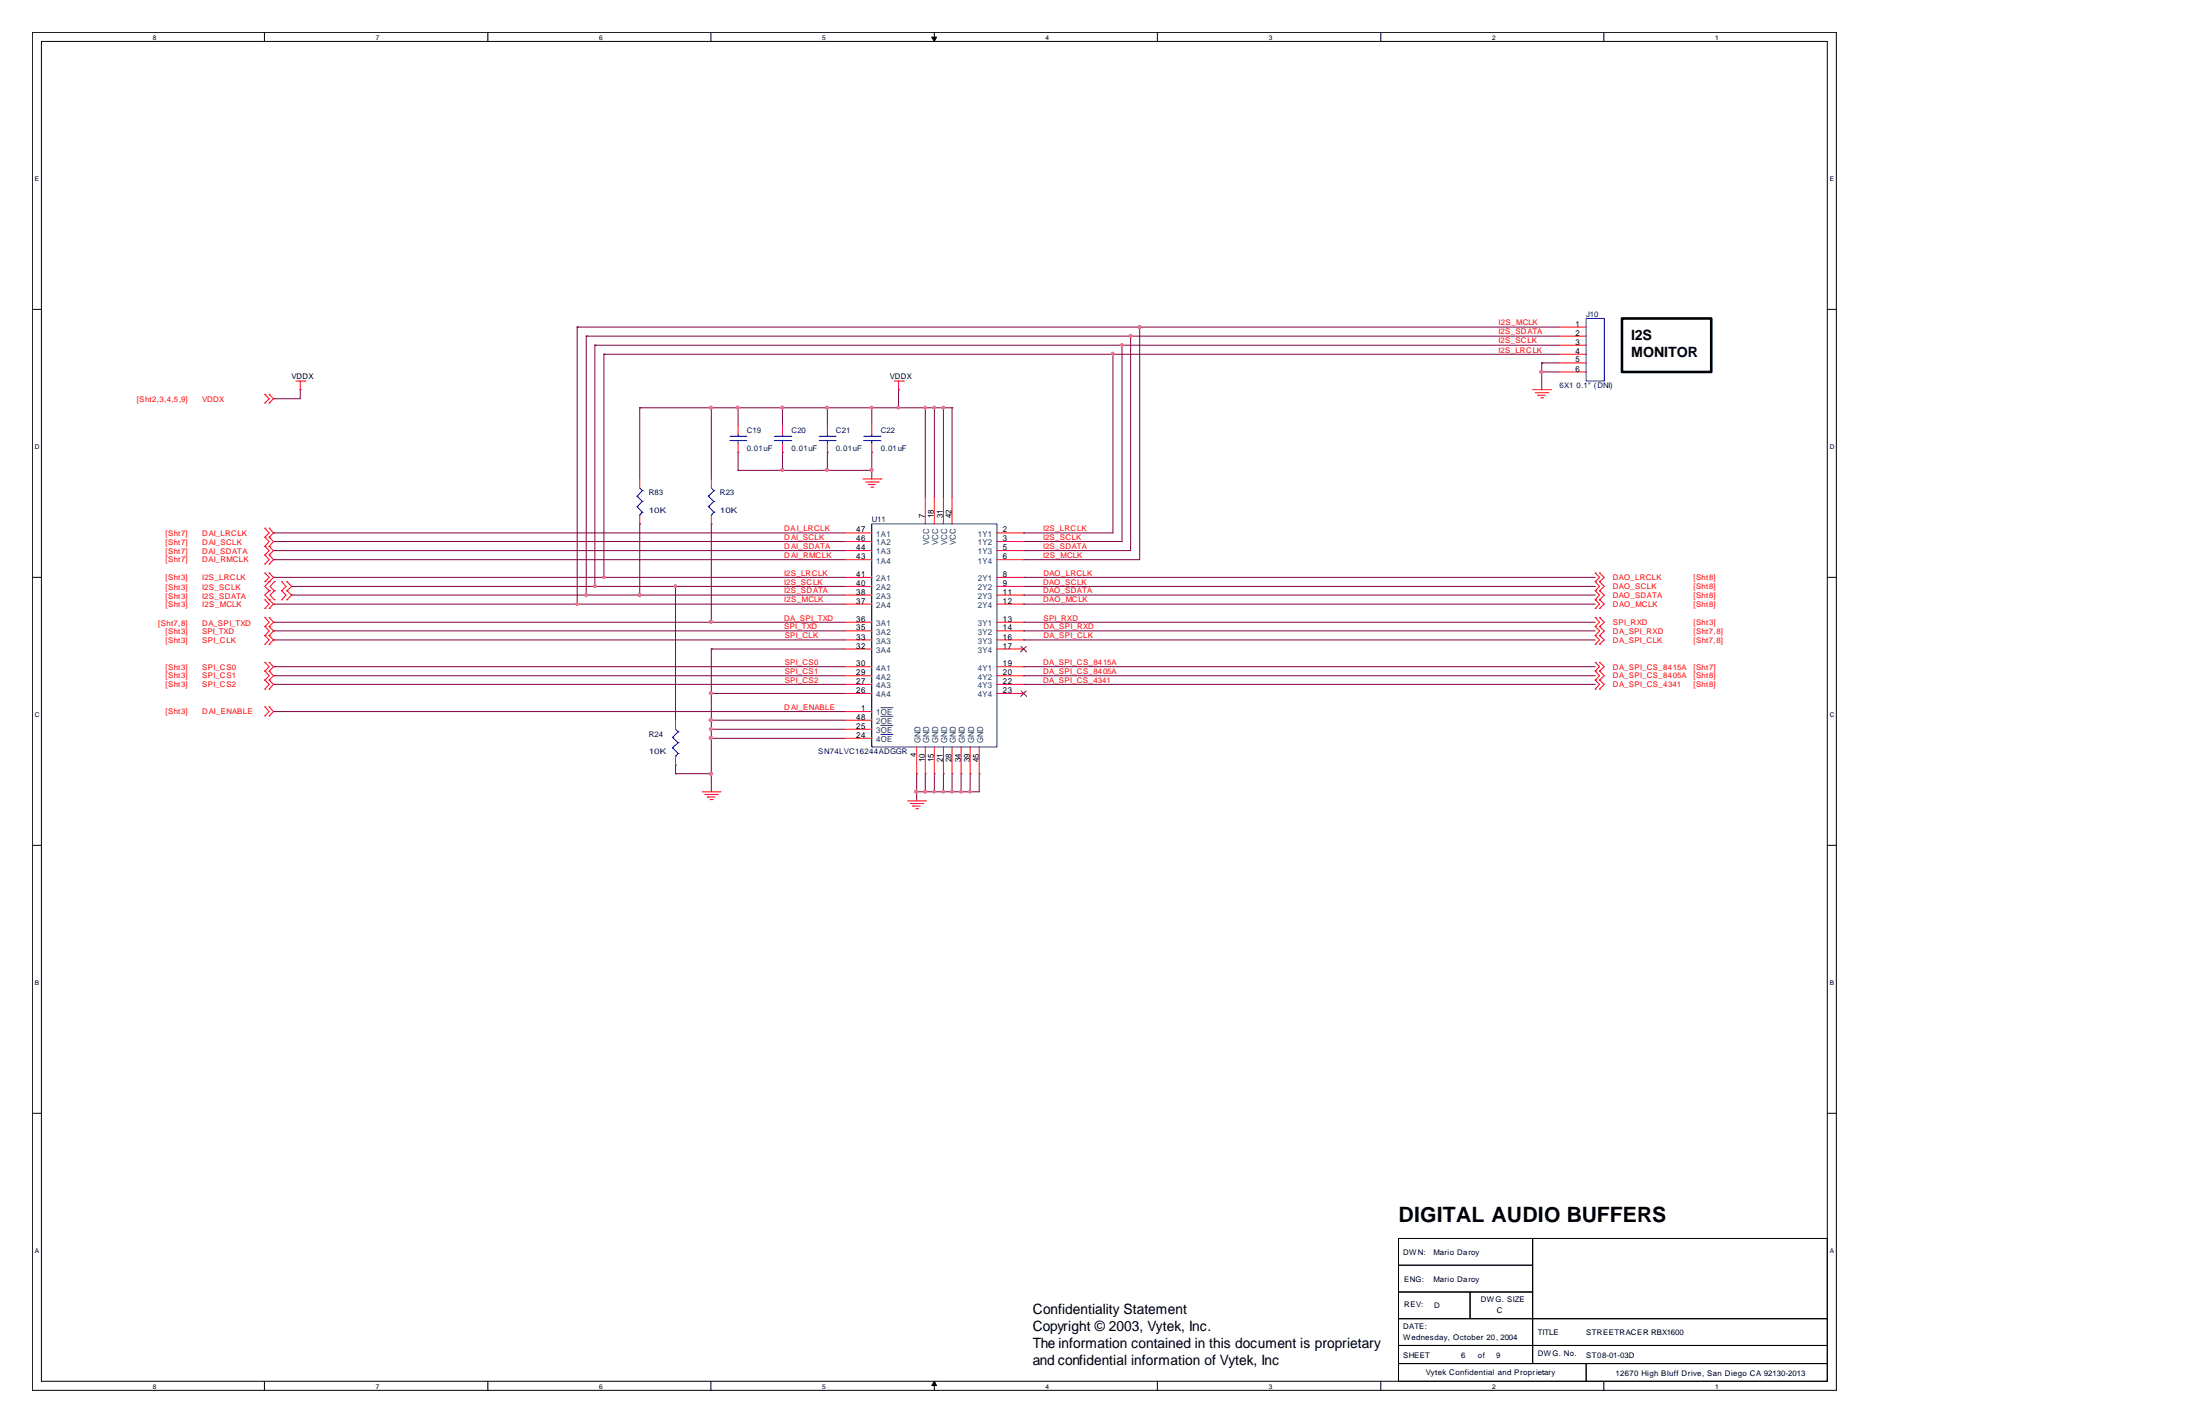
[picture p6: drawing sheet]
<svg xmlns="http://www.w3.org/2000/svg" width="432mm" height="279mm" viewBox="0 0 432 279" stroke-linecap="round" stroke-linejoin="round" font-family="sans-serif">
<g fill="none" stroke="#000" stroke-width=".2">
<path d="M6.3 6.4h354.1v266.4h-354.1zM8.1 8.1h350.5v262.9h-350.5zM51.9 6.4v1.7M95.8 6.4v1.7M139.5 6.4v1.7M183.4 6.4v1.7M227.2 6.4v1.7M271 6.4v1.7M314.8 6.4v1.7M6.3 60.7h1.8M358.6 60.7h1.8M6.3 113.3h1.8"/>
<path d="M358.6 113.3h1.8M6.3 165.9h1.8M358.6 165.9h1.8M6.3 218.4h1.8M358.6 218.4h1.8M274.5 243h26.3v5.2h-26.3zM274.5 248.2h26.3v5.3h-26.3zM274.5 258.7h26.3v5.3h-26.3zM274.5 253.5h14v5.2h-14zM288.5 253.5h12.3v5.2h-12.3zM300.8 243h57.8v15.7h-57.8zM300.8 258.7h57.8v5.3h-57.8z"/>
<path d="M51.9 271v1.8M95.8 271v1.8M139.5 271v1.8M183.4 271v1.8M227.2 271v1.8M271 271v1.8M274.5 264h26.3v3.5h-26.3zM274.5 267.5h36.8v3.5h-36.8zM300.8 264h57.8v3.5h-57.8zM311.3 267.5h47.3v3.5h-47.3zM314.8 271v1.8"/>
</g>
<g fill="#000" stroke="#000" stroke-width=".2">
<path d="M182.9 7.3h.9l-.4 .8z" fill-rule="evenodd"/>
<path d="M183.4 271l.4 .9h-.9z" fill-rule="evenodd"/>
</g>
<g fill="none" stroke="#800040" stroke-width=".2">
<path d="M53.7 78.2h.1M58.9 76.5h.1M58.9 76.5v1.7h-5.2M113.3 64.2h.1M113.3 64.2h192.8M113.3 64.2v54.3M115.1 66h.1M115.1 66h191M115.1 66v50.8M116.8 67.7h.1M116.8 67.7h189.3M116.8 67.7v47.4"/>
<path d="M118.5 69.5h.1M118.5 69.5h187.6M118.5 69.5v43.8M176.4 76.5h.1M176.4 76.5v3.5M218.4 69.5h.1M218.4 69.5v35.1h-17.5M220.2 67.7h.1M220.2 67.7v38.6h-19.3M221.9 66h.1M221.9 66v42h-21M223.7 64.2h.1"/>
<path d="M223.7 64.2v45.6h-22.8M302.6 71.2h.1M302.6 73h.1M302.6 71.2h3.5M302.6 73h3.5M302.6 71.2v5.3M125.6 80h.1M125.6 80h61.3M125.6 80v14M139.6 80h.1M139.6 80v14M144.9 80h.1"/>
<path d="M144.9 92.3h.1M144.9 88.7h.1M144.9 92.3h26.2M144.9 80v3.5M144.9 88.7v3.6M153.6 80h.1M153.6 92.3h.1M153.6 88.7h.1M153.6 80v3.5M153.6 88.7v3.6M162.4 92.3h.1M162.4 80h.1"/>
<path d="M162.4 88.7h.1M162.4 80v3.5M162.4 88.7v3.6M171.1 92.3h.1M171.1 88.7h.1M171.1 80h.1M171.1 80v3.5M171.1 88.7v5.3M176.4 80h.1M181.6 80h.1M181.6 80v17.5M183.4 80h.1"/>
<path d="M183.4 80v17.5M185.2 80h.1M185.2 80v17.5M186.9 80h.1M186.9 80v17.5M53.7 106.3h.1M53.7 108h.1M53.7 109.8h.1M53.7 104.6h.1M53.7 113.3h.1M53.7 118.5h.1M53.7 113.3h112.2"/>
<path d="M53.7 118.5h112.2M53.7 106.3h112.2M53.7 108h112.2M53.7 109.8h112.2M53.7 104.6h112.2M57.2 115.1h.1M57.2 116.8h.1M57.2 116.8h108.7M57.2 115.1h108.7M113.3 118.5h.1M115.1 116.8h.1M116.8 115.1h.1"/>
<path d="M118.5 113.3h.1M125.6 116.8h.1M125.6 102.8h.1M125.6 102.8v14M132.6 115.1h.1M132.6 115.1v26.2M139.6 102.8h.1M139.6 102.8v19.3M200.9 116.8h.1M200.9 113.3h.1M200.9 115.1h.1M200.9 118.5h.1"/>
<path d="M200.9 109.8h.1M200.9 106.3h.1M200.9 104.6h.1M200.9 108h.1M200.9 116.8h112.2M200.9 113.3h112.2M200.9 115.1h112.2M200.9 118.5h112.2M53.7 139.6h.1M53.7 123.8h.1M53.7 125.6h.1M53.7 130.8h.1"/>
<path d="M53.7 132.6h.1M53.7 134.3h.1M53.7 122.1h.1M53.7 139.6h112.2M53.7 122.1h112.2M53.7 123.8h112.2M53.7 125.6h112.2M53.7 130.8h112.2M53.7 132.6h112.2M53.7 134.3h112.2M139.6 122.1h.1M139.6 136.1h.1"/>
<path d="M139.6 127.3h.1M139.6 127.3v28.1M139.6 127.3h26.3M139.6 136.1h26.3M200.9 122.1h.1M200.9 123.8h.1M200.9 125.6h.1M200.9 130.8h.1M200.9 132.6h.1M200.9 134.3h.1M200.9 122.1h112.2M200.9 123.8h112.2"/>
<path d="M200.9 125.6h112.2M200.9 130.8h112.2M200.9 132.6h112.2M200.9 134.3h112.2M132.6 150.1h.1M132.6 151.8h.1M132.6 150.1v1.7M132.6 151.8h7M139.6 143.1h.1M139.6 141.3h.1M139.6 151.8h.1M139.6 144.9h.1"/>
<path d="M139.6 143.1h26.3M139.6 141.3h26.3M139.6 144.9h26.3M179.9 155.4h.1M179.9 151.8h.1M179.9 151.8v5.3M181.6 155.4h.1M181.6 151.8h.1M181.6 151.8v3.6M183.4 151.8h.1M183.4 155.4h.1M183.4 151.8v3.6"/>
<path d="M185.2 155.4h.1M185.2 151.8h.1M185.2 151.8v3.6M186.9 155.4h.1M186.9 151.8h.1M186.9 151.8v3.6M188.6 155.4h.1M188.6 151.8h.1M188.6 151.8v3.6M190.4 155.4h.1M190.4 151.8h.1M190.4 151.8v3.6"/>
<path d="M192.2 151.8h.1M192.2 151.8v3.6h-12.3"/>
</g>
<g fill="none" stroke="#f00" stroke-width=".2">
<path d="M52 79.1h.1M52 77.4h.1M52 77.4l.8 .8-.8 .9M52.8 77.4h.1M52.8 79.1h.1M52.8 77.4l.9 .8-.9 .9M58.1 74.8h1.8M58.9 76.5h.1M58.9 74.8v1.7M59.9 74.8h.1M175.5 74.8h1.8M176.4 76.5h.1"/>
<path d="M176.4 74.8v1.7M177.3 74.8h.1M300.8 76.5h3.5M301.3 77h2.5M301.8 77.6h.1M301.8 77.6h1.5M302.4 78.1h.4M302.8 78.1h.1M303.8 77h.1M304.3 76.5h.1M306.1 64.2h5.2M306.1 66h5.2"/>
<path d="M306.1 67.7h5.2M306.1 69.5h5.2M306.1 71.2h5.2M306.1 73h5.2M125.6 94v1.8M139.6 94v1.8M144.9 83.5v1.8M144.9 87v1.7M153.6 83.5v1.8M153.6 87v1.7M162.4 83.5v1.8M162.4 87v1.7"/>
<path d="M169.3 94h3.6M169.9 94.6h2.5M170.4 95.1h.1M170.4 95.1h1.4M170.9 95.6h.4M171.1 83.5v1.8M171.1 87v1.7M171.3 95.6h.1M172.4 94.6h.1M172.9 94h.1M181.6 97.5v5.3M183.4 97.5v5.3"/>
<path d="M185.2 97.5v5.3M186.9 97.5v5.3M52 107.2h.1M52 108.9h.1M52 110.7h.1M52 105.4h.1M52 103.6h.1M52 117.7h.1M52 119.4h.1M52 112.4h.1M52 114.1h.1M52 107.2l.8 .8-.8 .9"/>
<path d="M52 108.9l.8 .9-.8 .9M52 105.4l.8 .9-.8 .9M52 103.6l.8 1-.8 .8M52 117.7l.8 .8-.8 .9M52 112.4l.8 .9-.8 .8M52.8 108.9h.1M52.8 107.2h.1M52.8 110.7h.1M52.8 105.4h.1M52.8 103.6h.1M52.8 119.4h.1M52.8 117.7h.1"/>
<path d="M52.8 115.9h.1M52.8 114.1h.1M52.8 112.4h.1M52.8 107.2l.9 .8-.9 .9M52.8 108.9l.9 .9-.9 .9M52.8 105.4l.9 .9-.9 .9M52.8 103.6l.9 1-.9 .8M52.8 117.7l.9 .8-.9 .9M52.8 115.9l-.8 .9 .8 .9M52.8 114.1l-.8 1 .8 .8M52.8 112.4l.9 .9-.9 .8M53.8 115.9h.1"/>
<path d="M53.8 117.7h.1M53.8 114.1h.1M53.8 115.9l-.8 .9 .8 .9M53.8 114.1l-.8 1 .8 .8M55.3 117.7h.1M55.3 115.9h.1M55.3 114.1h.1M55.3 115.9l.8 .9-.8 .9M55.3 114.1l.8 1-.8 .8M56.3 115.9h.1M56.3 117.7h.1M56.3 114.1h.1"/>
<path d="M56.3 115.9l.9 .9-.9 .9M56.3 114.1l.9 1-.9 .8M125.6 101v1.8M139.6 101v1.8M165.9 104.6h5.2M165.9 106.3h5.2M165.9 108h5.2M165.9 109.8h5.2M165.9 113.3h5.2M165.9 115.1h5.2M165.9 116.8h5.2M165.9 118.5h5.2"/>
<path d="M195.7 104.6h5.2M195.7 106.3h5.2M195.7 108h5.2M195.7 109.8h5.2M195.7 113.3h5.2M195.7 115.1h5.2M195.7 116.8h5.2M195.7 118.5h5.2M313.1 114.1h.1M313.1 112.4h.1M313.1 115.9h.1M313.1 117.7h.1"/>
<path d="M313.1 119.4h.1M313.1 112.4l.8 .9-.8 .8M313.1 114.1l.8 1-.8 .8M313.1 115.9l.8 .9-.8 .9M313.1 117.7l.8 .8-.8 .9M313.9 114.1h.1M313.9 112.4h.1M313.9 115.9h.1M313.9 117.7h.1M313.9 119.4h.1M313.9 112.4l1 .9-1 .8M313.9 114.1l1 1-1 .8"/>
<path d="M313.9 115.9l1 .9-1 .9M313.9 117.7l1 .8-1 .9M52 138.7h.1M52 122.9h.1M52 124.7h.1M52 126.4h.1M52 121.2h.1M52 130h.1M52 131.7h.1M52 133.4h.1M52 135.2h.1M52 138.7l.8 .9-.8 .9"/>
<path d="M52 122.9l.8 .9-.8 .9M52 124.7l.8 .9-.8 .8M52 121.2l.8 .9-.8 .8M52 130l.8 .8-.8 .9M52 131.7l.8 .9-.8 .8M52 133.4l.8 .9-.8 .9M52.8 138.7h.1M52.8 124.7h.1M52.8 122.9h.1M52.8 126.4h.1M52.8 121.2h.1M52.8 131.7h.1"/>
<path d="M52.8 130h.1M52.8 133.4h.1M52.8 135.2h.1M52.8 138.7l.9 .9-.9 .9M52.8 122.9l.9 .9-.9 .9M52.8 124.7l.9 .9-.9 .8M52.8 121.2l.9 .9-.9 .8M52.8 130l.9 .8-.9 .9M52.8 131.7l.9 .9-.9 .8M52.8 133.4l.9 .9-.9 .9M165.9 122.1h5.2M165.9 123.8h5.2"/>
<path d="M165.9 125.6h5.2M165.9 127.3h5.2M165.9 130.8h5.2M165.9 132.6h5.2M165.9 134.3h5.2M165.9 136.1h5.2M165.9 139.6h5.2M195.7 122.1h5.2M195.7 123.8h5.2M195.7 125.6h5.2M195.7 127.3h5.2M195.7 130.8h5.2"/>
<path d="M195.7 132.6h5.2M195.7 134.3h5.2M195.7 136.1h5.2M313.1 126.4h.1M313.1 124.7h.1M313.1 122.9h.1M313.1 121.2h.1M313.1 131.7h.1M313.1 130h.1M313.1 133.4h.1M313.1 135.2h.1M313.1 124.7l.8 .9-.8 .8"/>
<path d="M313.1 122.9l.8 .9-.8 .9M313.1 121.2l.8 .9-.8 .8M313.1 130l.8 .8-.8 .9M313.1 131.7l.8 .9-.8 .8M313.1 133.4l.8 .9-.8 .9M313.9 126.4h.1M313.9 124.7h.1M313.9 122.9h.1M313.9 121.2h.1M313.9 131.7h.1M313.9 130h.1M313.9 133.4h.1"/>
<path d="M313.9 135.2h.1M313.9 124.7l1 .9-1 .8M313.9 122.9l1 .9-1 .9M313.9 121.2l1 .9-1 .8M313.9 130l1 .8-1 .9M313.9 131.7l1 .9-1 .8M313.9 133.4l1 .9-1 .9M52 140.5h.1M52.8 140.5h.1M132.6 141.3v1.8M132.6 148.3v1.8M137.8 155.4h3.5"/>
<path d="M138.3 155.9h2.5M138.9 156.4h.1M138.9 156.4h1.4M139.4 156.9h.4M139.8 156.9h.1M140.8 155.9h.1M141.3 155.4h.1M165.9 144.9h5.2M165.9 143.1h5.2M165.9 141.3h5.2M178.1 157.1h3.5M178.6 157.6h2.5"/>
<path d="M179.2 158.2h.1M179.2 158.2h1.4M179.7 158.7h.4M179.9 146.6v5.2M180.1 158.7h.1M181.1 157.6h.1M181.6 157.1h.1M181.6 146.6v5.2M183.4 146.6v5.2M185.2 146.6v5.2M186.9 146.6v5.2M188.6 146.6v5.2"/>
<path d="M190.4 146.6v5.2M192.2 146.6v5.2"/>
</g>
<path d="M318.3 62.5h17.6v10.5h-17.6z" fill="none" stroke="#000" stroke-width=".51"/>
<g fill="none" stroke="#00f" stroke-width=".2">
<path d="M311.3 62.5h3.6v12.3h-3.6zM125.1 97.4h.1M125.1 99.4h.1M125.1 97.4l1 1M125.1 99.4l1 1.1M125.6 95.8l.5 .5M126.1 96.3h.1M126.1 98.4h.1M126.1 96.3l-1 1.1M126.1 98.4l-1 1M139 97.4h.1M139 99.4h.1"/>
<path d="M139 97.4l1.1 1M139 99.4l1.1 1.1M139.6 95.8l.5 .5M140.1 96.3h.1M140.1 98.4h.1M140.1 96.3l-1.1 1.1M140.1 98.4l-1.1 1M143.3 86.4h3.1M143.3 85.6h3.1M144.9 85.6h.1M144.9 86.4h.1M144.9 85.3v.3"/>
<path d="M144.9 86.4v.6M146.4 86.4h.1M146.4 85.6h.1M152 86.4h3.2M152 85.6h3.2M153.6 85.6h.1M153.6 86.4h.1M153.6 85.3v.3M153.6 86.4v.6M155.2 86.4h.1M155.2 85.6h.1M160.8 86.4h3.1"/>
<path d="M160.8 85.6h3.1M162.4 85.6h.1M162.4 86.4h.1M162.4 85.3v.3M162.4 86.4v.6M163.9 86.4h.1M163.9 85.6h.1M169.5 86.4h3.2M169.5 85.6h3.2M171.1 85.6h.1M171.1 86.4h.1M171.1 85.3v.3"/>
<path d="M171.1 86.4v.6M172.7 86.4h.1M172.7 85.6h.1M125.6 101h.1M126.1 100.5h.1M126.1 100.5l-.5 .5M139.6 101h.1M140.1 100.5h.1M140.1 100.5l-.5 .5M171.1 102.8h24.6v43.8h-24.6zM132 144.7h.1M132 146.7h.1"/>
<path d="M132 144.7l1.1 1M132 146.7l1.1 1.1M132.6 148.3h.1M132.6 143.1l.5 .5M133.1 143.6h.1M133.1 145.7h.1M133.1 147.8h.1M133.1 143.6l-1.1 1.1M133.1 145.7l-1.1 1M133.1 147.8l-.5 .5"/>
</g>
<path d="M200.4 126.8l1.1 1.1M200.4 135.6l1.1 1.1M201.4 126.8l-1.1 1.1M201.4 135.6l-1.1 1.1" fill="none" stroke="#804000" stroke-width=".2"/>
<path d="M172.9 138.9h2.4M172.9 144.1h2.4M172.9 142.3h2.4M172.9 140.5h2.4" fill="none" stroke="#004080" stroke-width=".2"/>
<g fill="#f0f" stroke="#f0f" stroke-width=".2">
<circle cx="139.5" cy="122" r=".33"/>
<circle cx="139.6" cy="136" r=".31"/>
<circle cx="181.6" cy="155.3" r=".29"/>
<circle cx="179.9" cy="155.3" r=".31"/>
<circle cx="183.4" cy="155.3" r=".29"/>
<circle cx="162.3" cy="92.2" r=".33"/>
<circle cx="181.6" cy="80" r=".29"/>
<circle cx="183.4" cy="80" r=".29"/>
<circle cx="185.1" cy="155.3" r=".29"/>
<circle cx="153.5" cy="80" r=".29"/>
<circle cx="139.6" cy="141.3" r=".31"/>
<circle cx="186.9" cy="155.3" r=".31"/>
<circle cx="153.5" cy="92.2" r=".31"/>
<circle cx="171.1" cy="80" r=".29"/>
<circle cx="162.3" cy="80" r=".31"/>
<circle cx="185.1" cy="80" r=".29"/>
<circle cx="188.6" cy="155.3" r=".29"/>
<circle cx="190.4" cy="155.3" r=".29"/>
<circle cx="171.1" cy="92.2" r=".31"/>
<circle cx="139.5" cy="151.8" r=".33"/>
<circle cx="139.6" cy="143" r=".31"/>
<circle cx="176.3" cy="80" r=".29"/>
<circle cx="125.5" cy="116.8" r=".31"/>
<circle cx="132.6" cy="115" r=".29"/>
<circle cx="118.5" cy="113.2" r=".29"/>
<circle cx="116.8" cy="115" r=".31"/>
<circle cx="115" cy="116.8" r=".31"/>
<circle cx="139.5" cy="144.8" r=".33"/>
<circle cx="144.8" cy="80" r=".31"/>
<circle cx="139.6" cy="80" r=".31"/>
<circle cx="218.4" cy="69.4" r=".31"/>
<circle cx="220.2" cy="67.7" r=".29"/>
<circle cx="221.9" cy="65.9" r=".31"/>
<circle cx="223.6" cy="64.2" r=".31"/>
<circle cx="113.2" cy="118.5" r=".29"/>
<circle cx="302.5" cy="72.9" r=".31"/>
</g>
<text font-size="4.1" x="274.5" y="239.8">DIGITAL AUDIO BUFFERS</text>
<g font-size="2.8">
<text x="320.1" y="66.8">I2S</text>
<text x="320.1" y="70.1">MONITOR</text>
<text x="202.7" y="257.9">Confidentiality Statement</text>
<text x="202.7" y="261.2">Copyright © 2003, Vytek, Inc.</text>
<text x="202.7" y="264.5">The information contained in this document is proprietary</text>
<text x="202.7" y="267.8">and confidential information of Vytek, Inc</text>
</g>
<g font-size="1.6">
<text x="309.2" y="64.1">1</text>
<text x="309.2" y="65.9">2</text>
<text x="309.2" y="67.6">3</text>
<text x="309.2" y="69.4">4</text>
<text x="309.2" y="71.1">5</text>
<text x="309.2" y="72.9">6</text>
<text x="181.5" y="101.6" transform="rotate(-90 181.5 101.6)">7</text>
<text x="183.3" y="101.6" transform="rotate(-90 183.3 101.6)">18</text>
<text x="185.1" y="101.6" transform="rotate(-90 185.1 101.6)">31</text>
<text x="186.8" y="101.6" transform="rotate(-90 186.8 101.6)">42</text>
<text x="168.1" y="107.9">44</text>
<text x="168.1" y="106.2">46</text>
<text x="168.1" y="104.5">47</text>
<text x="196.9" y="104.5">2</text>
<text x="196.9" y="106.2">3</text>
<text x="196.9" y="107.9">5</text>
<text x="168.1" y="109.7">43</text>
<text x="168.1" y="113.2">41</text>
<text x="196.9" y="109.7">6</text>
<text x="196.9" y="113.2">8</text>
<text x="168.1" y="118.4">37</text>
<text x="168.1" y="116.7">38</text>
<text x="168.1" y="115">40</text>
<text x="196.9" y="115">9</text>
<text x="196.9" y="116.7">11</text>
<text x="196.9" y="118.4">12</text>
<text x="168.1" y="125.5">33</text>
<text x="168.1" y="123.7">35</text>
<text x="168.1" y="122">36</text>
<text x="196.9" y="122">13</text>
<text x="196.9" y="123.7">14</text>
<text x="196.9" y="125.5">16</text>
<text x="168.1" y="127.3">32</text>
<text x="168.1" y="130.7">30</text>
<text x="196.9" y="127.3">17</text>
<text x="196.9" y="130.7">19</text>
<text x="168.1" y="136">26</text>
<text x="168.1" y="134.2">27</text>
<text x="168.1" y="132.5">29</text>
<text x="196.9" y="132.5">20</text>
<text x="196.9" y="134.2">22</text>
<text x="196.9" y="136">23</text>
<text x="168.1" y="143">25</text>
<text x="168.1" y="141.2">48</text>
<text x="169" y="139.5">1</text>
<text x="168.1" y="144.8">24</text>
<text x="179.8" y="148.6" transform="rotate(-90 179.8 148.6)">4</text>
<text x="181.5" y="149.4" transform="rotate(-90 181.5 149.4)">10</text>
<text x="183.3" y="149.4" transform="rotate(-90 183.3 149.4)">15</text>
<text x="185.1" y="149.4" transform="rotate(-90 185.1 149.4)">21</text>
<text x="186.8" y="149.4" transform="rotate(-90 186.8 149.4)">28</text>
<text x="188.6" y="149.4" transform="rotate(-90 188.6 149.4)">34</text>
<text x="190.3" y="149.4" transform="rotate(-90 190.3 149.4)">39</text>
<text x="192.1" y="149.4" transform="rotate(-90 192.1 149.4)">45</text>
</g>
<g font-size="1.6" fill="#004080">
<text x="172" y="107">1A2</text>
<text x="172" y="105.3">1A1</text>
<text x="182.4" y="106.8" transform="rotate(-90 182.4 106.8)">VCC</text>
<text x="184.1" y="106.8" transform="rotate(-90 184.1 106.8)">VCC</text>
<text x="185.9" y="106.8" transform="rotate(-90 185.9 106.8)">VCC</text>
<text x="187.6" y="106.8" transform="rotate(-90 187.6 106.8)">VCC</text>
<text x="191.9" y="105.3">1Y1</text>
<text x="191.9" y="107">1Y2</text>
<text x="172" y="110.6">1A4</text>
<text x="172" y="108.8">1A3</text>
<text x="191.9" y="108.8">1Y3</text>
<text x="191.9" y="110.6">1Y4</text>
<text x="172" y="119.3">2A4</text>
<text x="172" y="117.5">2A3</text>
<text x="172" y="115.8">2A2</text>
<text x="172" y="114">2A1</text>
<text x="191.9" y="114">2Y1</text>
<text x="191.9" y="115.8">2Y2</text>
<text x="191.9" y="117.5">2Y3</text>
<text x="191.9" y="119.3">2Y4</text>
<text x="172" y="124.5">3A2</text>
<text x="172" y="122.9">3A1</text>
<text x="191.9" y="122.9">3Y1</text>
<text x="191.9" y="124.5">3Y2</text>
<text x="172" y="128.1">3A4</text>
<text x="172" y="126.3">3A3</text>
<text x="172" y="131.6">4A1</text>
<text x="191.9" y="126.3">3Y3</text>
<text x="191.9" y="128.1">3Y4</text>
<text x="191.9" y="131.6">4Y1</text>
<text x="172" y="136.8">4A4</text>
<text x="172" y="135">4A3</text>
<text x="172" y="133.3">4A2</text>
<text x="191.9" y="133.3">4Y2</text>
<text x="191.9" y="135">4Y3</text>
<text x="191.9" y="136.8">4Y4</text>
<text x="172" y="140.4">1OE</text>
<text x="172" y="143.8">3OE</text>
<text x="172" y="142.1">2OE</text>
<text x="172" y="145.6">4OE</text>
<text x="180.7" y="145.7" transform="rotate(-90 180.7 145.7)">GND</text>
<text x="182.4" y="145.7" transform="rotate(-90 182.4 145.7)">GND</text>
<text x="184.1" y="145.7" transform="rotate(-90 184.1 145.7)">GND</text>
<text x="185.9" y="145.7" transform="rotate(-90 185.9 145.7)">GND</text>
<text x="187.6" y="145.7" transform="rotate(-90 187.6 145.7)">GND</text>
<text x="189.4" y="145.7" transform="rotate(-90 189.4 145.7)">GND</text>
<text x="191.2" y="145.7" transform="rotate(-90 191.2 145.7)">GND</text>
<text x="193" y="145.7" transform="rotate(-90 193 145.7)">GND</text>
</g>
<g font-size="1.5" fill="#f00">
<text x="294.1" y="63.8">I2S_MCLK</text>
<text x="294.1" y="65.6">I2S_SDATA</text>
<text x="294.1" y="67.4">I2S_SCLK</text>
<text x="294.1" y="69.2">I2S_LRCLK</text>
<text x="26.8" y="78.8">[Sht2,3,4,5,9]</text>
<text x="39.7" y="78.8">VDDX</text>
<text x="32.5" y="106.8">[Sht7]</text>
<text x="32.5" y="105.1">[Sht7]</text>
<text x="39.7" y="106.8">DAI_SCLK</text>
<text x="39.7" y="105.1">DAI_LRCLK</text>
<text x="153.9" y="105.9">DAI_SCLK</text>
<text x="153.9" y="107.7">DAI_SDATA</text>
<text x="153.9" y="104.2">DAI_LRCLK</text>
<text x="204.7" y="105.9">I2S_SCLK</text>
<text x="204.7" y="104.2">I2S_LRCLK</text>
<text x="204.7" y="107.7">I2S_SDATA</text>
<text x="32.5" y="108.6">[Sht7]</text>
<text x="32.5" y="110.3">[Sht7]</text>
<text x="32.5" y="113.9">[Sht3]</text>
<text x="39.7" y="108.6">DAI_SDATA</text>
<text x="39.7" y="110.3">DAI_RMCLK</text>
<text x="39.7" y="113.9">I2S_LRCLK</text>
<text x="153.9" y="109.5">DAI_RMCLK</text>
<text x="153.9" y="112.9">I2S_LRCLK</text>
<text x="204.7" y="109.5">I2S_MCLK</text>
<text x="204.8" y="112.9">DAO_LRCLK</text>
<text x="316.6" y="113.9">DAO_LRCLK</text>
<text x="332.4" y="113.9">[Sht8]</text>
<text x="32.5" y="119.1">[Sht3]</text>
<text x="32.5" y="117.5">[Sht3]</text>
<text x="32.5" y="115.7">[Sht3]</text>
<text x="39.7" y="119.1">I2S_MCLK</text>
<text x="39.7" y="117.5">I2S_SDATA</text>
<text x="39.7" y="115.7">I2S_SCLK</text>
<text x="153.9" y="118.2">I2S_MCLK</text>
<text x="153.9" y="116.4">I2S_SDATA</text>
<text x="153.9" y="114.7">I2S_SCLK</text>
<text x="204.7" y="116.4">DAO_SDATA</text>
<text x="204.7" y="114.7">DAO_SCLK</text>
<text x="204.7" y="118.2">DAO_MCLK</text>
<text x="316.6" y="115.6">DAO_SCLK</text>
<text x="316.6" y="117.3">DAO_SDATA</text>
<text x="316.6" y="119.1">DAO_MCLK</text>
<text x="332.4" y="115.6">[Sht8]</text>
<text x="332.4" y="117.3">[Sht8]</text>
<text x="332.4" y="119.1">[Sht8]</text>
<text x="31.1" y="122.8">[Sht7,8]</text>
<text x="32.5" y="124.4">[Sht3]</text>
<text x="39.7" y="124.4">SPI_TXD</text>
<text x="39.7" y="122.8">DA_SPI_TXD</text>
<text x="153.9" y="121.8">DA_SPI_TXD</text>
<text x="153.9" y="123.4">SPI_TXD</text>
<text x="154" y="125.2">SPI_CLK</text>
<text x="204.8" y="121.8">SPI_RXD</text>
<text x="204.8" y="123.4">DA_SPI_RXD</text>
<text x="204.8" y="125.2">DA_SPI_CLK</text>
<text x="316.6" y="124.4">DA_SPI_RXD</text>
<text x="316.6" y="122.6">SPI_RXD</text>
<text x="332.4" y="124.4">[Sht7,8]</text>
<text x="332.4" y="122.6">[Sht3]</text>
<text x="32.5" y="126.2">[Sht3]</text>
<text x="32.5" y="131.4">[Sht3]</text>
<text x="39.7" y="126.2">SPI_CLK</text>
<text x="39.7" y="131.4">SPI_CS0</text>
<text x="154" y="130.5">SPI_CS0</text>
<text x="204.7" y="130.5">DA_SPI_CS_8415A</text>
<text x="316.6" y="126.2">DA_SPI_CLK</text>
<text x="316.6" y="131.4">DA_SPI_CS_8415A</text>
<text x="332.4" y="126.2">[Sht7,8]</text>
<text x="332.4" y="131.4">[Sht7]</text>
<text x="32.5" y="133.1">[Sht3]</text>
<text x="32.5" y="134.9">[Sht3]</text>
<text x="39.7" y="133.1">SPI_CS1</text>
<text x="39.7" y="134.9">SPI_CS2</text>
<text x="154" y="132.2">SPI_CS1</text>
<text x="154" y="133.9">SPI_CS2</text>
<text x="204.7" y="132.2">DA_SPI_CS_8405A</text>
<text x="204.7" y="133.9">DA_SPI_CS_4341</text>
<text x="316.6" y="133.1">DA_SPI_CS_8405A</text>
<text x="316.6" y="134.9">DA_SPI_CS_4341</text>
<text x="332.4" y="133.1">[Sht8]</text>
<text x="332.4" y="134.9">[Sht8]</text>
<text x="32.5" y="140.1">[Sht3]</text>
<text x="39.7" y="140.1">DAI_ENABLE</text>
<text x="153.9" y="139.3">DAI_ENABLE</text>
</g>
<g font-size="1.5" fill="#000080">
<text x="311.3" y="62.1">J10</text>
<text x="306.1" y="76.2">6X1 0.1&quot; (DNI)</text>
<text x="146.6" y="84.9">C19</text>
<text x="146.6" y="88.5">0.01uF</text>
<text x="155.4" y="84.9">C20</text>
<text x="155.4" y="88.5">0.01uF</text>
<text x="164.1" y="84.9">C21</text>
<text x="164.1" y="88.5">0.01uF</text>
<text x="172.9" y="84.9">C22</text>
<text x="172.9" y="88.5">0.01uF</text>
<text x="127.3" y="97.2">R83</text>
<text x="127.3" y="100.7">10K</text>
<text x="141.3" y="97.2">R23</text>
<text x="141.3" y="100.7">10K</text>
<text x="171.1" y="102.4">U11</text>
<text x="127.3" y="144.5">R24</text>
<text x="127.3" y="148">10K</text>
<text x="160.6" y="148">SN74LVC16244ADGGR</text>
</g>
<g font-size="1.5">
<text x="57.2" y="74.4">VDDX</text>
<text x="174.7" y="74.4">VDDX</text>
<text x="275.4" y="246.2">DWN:</text>
<text x="275.6" y="251.5">ENG:</text>
<text x="281.3" y="246.2">Mario Daroy</text>
<text x="281.3" y="251.5">Mario Daroy</text>
<text x="275.6" y="256.5">REV:</text>
<text x="281.5" y="256.7">D</text>
<text x="290.7" y="255.4">DWG. SIZE</text>
<text x="293.8" y="257.6">C</text>
<text x="275.4" y="263">Wednesday, October 20, 2004</text>
<text x="275.4" y="260.7">DATE:</text>
<text x="301.8" y="262">TITLE</text>
<text x="311.3" y="262">STREETRACER RBX1600</text>
<text x="275.4" y="266.4">SHEET</text>
<text x="279.8" y="269.8">Vytek Confidential and Proprietary</text>
<text x="286.8" y="266.5">6</text>
<text x="290.1" y="266.4">of</text>
<text x="293.6" y="266.5">9</text>
<text x="301.8" y="266.1">DWG. No.</text>
<text x="311.3" y="266.4">ST08-01-03D</text>
<text x="317.1" y="270">12670 High Bluff Drive, San Diego CA 92130-2013</text>
</g>
<g font-size="1.3">
<text x="30" y="7.8">8</text>
<text x="73.7" y="7.8">7</text>
<text x="117.6" y="7.8">6</text>
<text x="161.4" y="7.8">5</text>
<text x="205.2" y="7.8">4</text>
<text x="249" y="7.8">3</text>
<text x="292.9" y="7.8">2</text>
<text x="336.6" y="7.8">1</text>
<text x="6.9" y="35.6">E</text>
<text x="359.2" y="35.6">E</text>
<text x="6.9" y="88.1">D</text>
<text x="359.2" y="88.1">D</text>
<text x="6.9" y="140.7">C</text>
<text x="359.2" y="140.7">C</text>
<text x="6.9" y="193.3">B</text>
<text x="359.2" y="193.3">B</text>
<text x="6.9" y="245.9">A</text>
<text x="359.2" y="245.9">A</text>
<text x="30" y="272.5">8</text>
<text x="73.7" y="272.5">7</text>
<text x="117.6" y="272.5">6</text>
<text x="161.4" y="272.5">5</text>
<text x="205.2" y="272.5">4</text>
<text x="249" y="272.5">3</text>
<text x="292.9" y="272.5">2</text>
<text x="336.6" y="272.5">1</text>
</g>
</svg>
